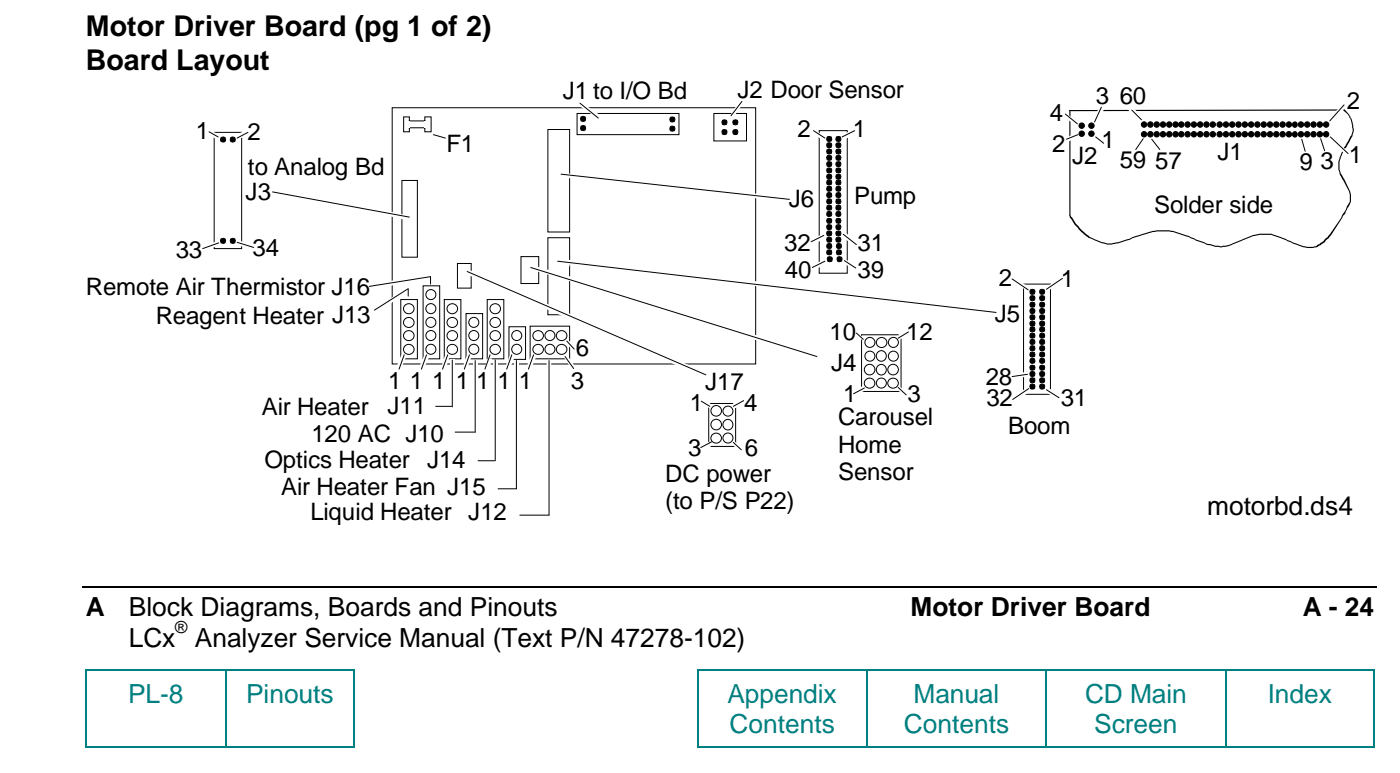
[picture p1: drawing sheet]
<svg xmlns="http://www.w3.org/2000/svg" width="207mm" height="114mm" viewBox="0 0 207 114" stroke-linecap="round" stroke-linejoin="round" font-family="sans-serif">
<path d="M12.2 86.8h191.5" fill="none" stroke="#000" stroke-width=".25"/>
<g fill="#008080">
<path d="M12.6 98.9h.2v.3h-.2z" fill-rule="evenodd"/>
<path d="M12.6 98.9h.2v.3h-.2z" fill-rule="evenodd"/>
</g>
<path d="M12.8 99.1h20.4" fill="none" stroke="#008080" stroke-width=".25"/>
<path d="M33.2 98.9h.3v.3h-.3z" fill-rule="evenodd" fill="#008080"/>
<path d="M33.5 99.1h18.8" fill="none" stroke="#008080" stroke-width=".25"/>
<g fill="#008080">
<path d="M52.3 98.9h.2v.3h-.2z" fill-rule="evenodd"/>
<path d="M52.3 98.9h.2v.3h-.2z" fill-rule="evenodd"/>
<path d="M103.1 98.9h.2v.3h-.2z" fill-rule="evenodd"/>
<path d="M103.1 98.9h.2v.3h-.2z" fill-rule="evenodd"/>
</g>
<path d="M103.3 99.1h24.8" fill="none" stroke="#008080" stroke-width=".25"/>
<path d="M128.1 98.9h.2v.3h-.2z" fill-rule="evenodd" fill="#008080"/>
<path d="M128.3 99.1h26.3" fill="none" stroke="#008080" stroke-width=".25"/>
<path d="M154.6 98.9h.3v.3h-.3z" fill-rule="evenodd" fill="#008080"/>
<path d="M154.9 99.1h26.3" fill="none" stroke="#008080" stroke-width=".25"/>
<path d="M181.2 98.9h.3v.3h-.3z" fill-rule="evenodd" fill="#008080"/>
<path d="M181.5 99.1h21.5" fill="none" stroke="#008080" stroke-width=".25"/>
<g fill="#008080">
<path d="M203 98.9h.3v.3h-.3z" fill-rule="evenodd"/>
<path d="M203 98.9h.3v.3h-.3z" fill-rule="evenodd"/>
</g>
<path d="M12.7 99.2v11.1" fill="none" stroke="#008080" stroke-width=".25"/>
<g fill="#008080">
<path d="M12.6 110.3h.2v.2h-.2z" fill-rule="evenodd"/>
<path d="M12.6 110.3h.2v.2h-.2z" fill-rule="evenodd"/>
</g>
<path d="M33.4 99.2v11.1M12.8 110.4h20.4" fill="none" stroke="#008080" stroke-width=".25"/>
<path d="M33.2 110.3h.3v.2h-.3z" fill-rule="evenodd" fill="#008080"/>
<path d="M52.4 99.2v11.1M33.5 110.4h18.8" fill="none" stroke="#008080" stroke-width=".25"/>
<g fill="#008080">
<path d="M52.3 110.3h.2v.2h-.2z" fill-rule="evenodd"/>
<path d="M52.3 110.3h.2v.2h-.2z" fill-rule="evenodd"/>
</g>
<path d="M103.2 99.2v11.1" fill="none" stroke="#008080" stroke-width=".25"/>
<g fill="#008080">
<path d="M103.1 110.3h.2v.2h-.2z" fill-rule="evenodd"/>
<path d="M103.1 110.3h.2v.2h-.2z" fill-rule="evenodd"/>
</g>
<path d="M128.2 99.2v11.1M103.3 110.4h24.8" fill="none" stroke="#008080" stroke-width=".25"/>
<path d="M128.1 110.3h.2v.2h-.2z" fill-rule="evenodd" fill="#008080"/>
<path d="M154.7 99.2v11.1M128.3 110.4h26.3" fill="none" stroke="#008080" stroke-width=".25"/>
<path d="M154.6 110.3h.3v.2h-.3z" fill-rule="evenodd" fill="#008080"/>
<path d="M181.3 99.2v11.1M154.9 110.4h26.3" fill="none" stroke="#008080" stroke-width=".25"/>
<path d="M181.2 110.3h.3v.2h-.3z" fill-rule="evenodd" fill="#008080"/>
<path d="M203.2 99.2v11.1M181.5 110.4h21.5" fill="none" stroke="#008080" stroke-width=".25"/>
<g fill="#008080">
<path d="M203 110.3h.3v.2h-.3z" fill-rule="evenodd"/>
<path d="M203 110.3h.3v.2h-.3z" fill-rule="evenodd"/>
</g>
<g fill="none" stroke="#000" stroke-width=".15">
<path d="M58 15.9h53.8v37.9h-53.8zM81 19.1h3.3v15.2h-3.3zM85.4 16.8h15v3.1h-15zM59.5 26.7h2.2v11.3h-2.2zM67.7 39h2v3.6h-2zM77.1 37.9h2.6v4h-2.6zM81 35.2h3.3v11.3h-3.3zM59.3 44.3h2.4v8.8h-2.4zM60.4 42.8v1M62.6 42.3h2.4v10.8h-2.4zM63.7 40.9v1.1M65.7 44.3h2.5v8.8h-2.5z"/>
<path d="M68.9 46.4h2.5v6.7h-2.5zM72.1 44.3h2.4v8.8h-2.4zM75.3 48.3h2.4v4.8h-2.4zM78.4 48.2h5.9v4.9h-5.9zM67.3 63.9h3M70.7 68.1h2.5M73.7 72.3h2.7M76.9 76.2h4.3"/>
<circle cx="60.5" cy="49.6" r=".77"/>
<circle cx="60.5" cy="45.7" r=".77"/>
<circle cx="60.5" cy="47.7" r=".77"/>
<circle cx="60.5" cy="51.7" r=".77"/>
<circle cx="63.7" cy="47.7" r=".74"/>
<circle cx="63.7" cy="51.6" r=".74"/>
<circle cx="63.7" cy="49.6" r=".74"/>
<circle cx="63.7" cy="45.6" r=".74"/>
<circle cx="63.7" cy="43.6" r=".74"/>
<circle cx="66.9" cy="45.7" r=".77"/>
<circle cx="66.9" cy="49.6" r=".77"/>
<circle cx="66.9" cy="47.7" r=".77"/>
<circle cx="66.9" cy="51.7" r=".77"/>
<circle cx="70.1" cy="51.6" r=".74"/>
<circle cx="70.1" cy="47.7" r=".74"/>
<circle cx="70.1" cy="49.6" r=".74"/>
<circle cx="73.3" cy="47.7" r=".77"/>
<circle cx="73.3" cy="45.7" r=".77"/>
<circle cx="73.3" cy="49.6" r=".77"/>
<circle cx="73.3" cy="51.7" r=".77"/>
<circle cx="76.4" cy="51.6" r=".74"/>
<circle cx="76.4" cy="49.6" r=".74"/>
<circle cx="79.6" cy="51.7" r=".77"/>
<circle cx="79.6" cy="49.6" r=".77"/>
<circle cx="81.3" cy="51.6" r=".74"/>
<circle cx="81.3" cy="49.6" r=".74"/>
<circle cx="83.1" cy="49.6" r=".77"/>
<circle cx="83.1" cy="51.7" r=".77"/>
</g>
<g fill="#fff">
<path d="M111.4 14.5h5.1v.2h-5.1z"/>
<path d="M84.1 39h.2v.4h-.2z"/>
<path d="M110.7 28.5l2 .2v.7l-2-.2z"/>
</g>
<g fill="#000" stroke="#000" stroke-width=".15">
<path d="M86 18.6h.3h.2l.1 .4-.1 .2-.2 .1-.3-.1-.1-.2z" fill-rule="evenodd"/>
<path d="M86 17.3l.3-.1 .2 .1 .1 .2-.1 .4-.2 .1-.3-.1-.1-.4z" fill-rule="evenodd"/>
<path d="M99.2 18.7l.2-.1 .4 .1v.4v.2l-.4 .1-.2-.1-.1-.2z" fill-rule="evenodd"/>
<path d="M99.2 17.4l.2-.1 .4 .1v.2v.4h-.4h-.2l-.1-.4z" fill-rule="evenodd"/>
</g>
<path d="M59.7 17.3h.9v2.2h-.9zM60.6 17.9h2.2v1h-2.2zM62.8 17.3h1v2.2h-1z" fill="none" stroke="#000" stroke-width=".15"/>
<g fill="#fff">
<path d="M62.8 17.9h.1v1h-.1z" fill-rule="evenodd"/>
<path d="M60.5 17.9h.1v1h-.1z" fill-rule="evenodd"/>
</g>
<path d="M64.1 19.9l1.8 .5M105.6 16.8h4.8v4h-4.8z" fill="none" stroke="#000" stroke-width=".15"/>
<g fill="#000" stroke="#000" stroke-width=".15">
<path d="M106.9 19.2l.2-.1 .4 .1v.3v.3l-.4 .1-.2-.1-.1-.3z" fill-rule="evenodd"/>
<path d="M106.9 17.8l.2-.1 .4 .1v.2v.4l-.4 .1-.2-.1-.1-.4z" fill-rule="evenodd"/>
<path d="M108.5 19.2l.3-.1 .3 .1v.3v.3l-.3 .1-.3-.1-.1-.3z" fill-rule="evenodd"/>
<path d="M108.5 17.8l.3-.1 .3 .1v.2v.4l-.3 .1-.3-.1-.1-.4z" fill-rule="evenodd"/>
</g>
<path d="M133.4 15.7h.1v5h-.1z" fill="#fff"/>
<path d="M158.2 16.3l39.8-.1v.2h-39.8zM158.2 16.3h.1v15.5h-.1zM158.2 31.8h.1a8.8 8.8 0 0 0 3.2 3.4l.5 .2a4.4 4.4 0 0 0 3.1 .4h.3l4.5-1.5 1.2-.2a8.5 8.5 0 0 1 5 1l2.3 .9a8.1 8.1 0 0 0 2.9 .3h.4l3.5-1.5 .8-.2a6.4 6.4 0 0 1 4.2 .7l1 .5a6 6 0 0 0 3.5 .6l1.1-.7 .9-1.1 1.7-2.4 1-2a2.35 2.35 0 0 0 .2-1.8l-1.4-2.5-.2-.8v-1.2l.8-2.1 .9-1.6a2.06 2.06 0 0 0 .2-1.9l-.2-.8-.3-.6-.8-.6-.2-.1h.1h-.1v-.2l.5 .2 .8 1 .4 .8 .1 .9a1.86 1.86 0 0 1-.3 1.4l-.5 1a9.5 9.5 0 0 0-1.3 2.6v1.2l.2 .6 .5 .7 .9 2a2.61 2.61 0 0 1-.3 2.3l-.4 .9-.4 .3-1.7 2.9-.8 .8a3.1 3.1 0 0 1-1.9 1.1l-1.1-.1a15.3 15.3 0 0 1-3.6-1.4 5 5 0 0 0-3.6-.4l-.7 .2-2.3 .9a5.2 5.2 0 0 1-3.1 .6l-1.4-.3-2.9-1.2a8.4 8.4 0 0 0-4.7-.7l-2.8 .8-2.6 .9a3.8 3.8 0 0 1-3-.3h-.2a5.1 5.1 0 0 1-2.8-2l-.5-.5-.3-.6a1.03 1.03 0 0 1-.4-.8z" fill="#000"/>
<g fill="#000" stroke="#000" stroke-width=".15">
<path d="M152.4 42.9l.3-.1 .3 .1 .1 .2-.1 .3-.3 .1-.3-.1-.1-.3z" fill-rule="evenodd"/>
<path d="M152.4 47.6l.3-.1 .3 .1 .1 .2-.1 .3-.3 .1-.3-.1-.1-.3z" fill-rule="evenodd"/>
<path d="M152.4 46.6l.3-.1 .3 .1 .1 .3-.1 .3-.3 .1-.3-.1-.1-.3z" fill-rule="evenodd"/>
<path d="M152.4 45.7l.3-.1 .3 .1 .1 .2-.1 .4-.3 .1-.3-.1-.1-.4z" fill-rule="evenodd"/>
<path d="M152.4 43.8l.3-.1 .3 .1 .1 .2-.1 .4-.3 .1-.3-.1-.1-.4z" fill-rule="evenodd"/>
<path d="M152.4 44.8l.3-.1 .3 .1 .1 .2-.1 .4h-.3h-.3l-.1-.4z" fill-rule="evenodd"/>
<path d="M152.4 48.4l.3-.1 .3 .1 .1 .3-.1 .3-.3 .1-.3-.1-.1-.3z" fill-rule="evenodd"/>
<path d="M152.4 53.1l.3-.1 .3 .1 .1 .3-.1 .3h-.3h-.3l-.1-.3z" fill-rule="evenodd"/>
<path d="M152.4 52.1l.3-.1 .3 .1 .1 .4-.1 .2-.3 .1-.3-.1-.1-.2z" fill-rule="evenodd"/>
<path d="M152.4 51.2l.3-.1 .3 .1 .1 .3-.1 .3-.3 .1-.3-.1-.1-.3z" fill-rule="evenodd"/>
<path d="M152.4 49.3l.3-.1 .3 .1 .1 .4-.1 .2-.3 .1-.3-.1-.1-.2z" fill-rule="evenodd"/>
<path d="M152.4 50.3l.3-.1 .3 .1 .1 .3-.1 .3h-.3h-.3l-.1-.3z" fill-rule="evenodd"/>
<path d="M152.4 54.1l.3-.1 .3 .1 .1 .2-.1 .4-.3 .1-.3-.1-.1-.4z" fill-rule="evenodd"/>
<path d="M152.4 56.9l.3-.1 .3 .1 .1 .2-.1 .4h-.3h-.3l-.1-.4z" fill-rule="evenodd"/>
<path d="M152.4 55l.3-.1 .3 .1 .1 .3-.1 .3-.3 .1-.3-.1-.1-.3z" fill-rule="evenodd"/>
<path d="M152.4 55.9h.3h.3l.1 .3-.1 .3-.3 .1-.3-.1-.1-.3z" fill-rule="evenodd"/>
<path d="M153.9 42.9l.2-.1 .3 .1 .1 .2-.1 .3-.3 .1-.2-.1-.1-.3z" fill-rule="evenodd"/>
<path d="M153.9 47.6l.2-.1 .3 .1 .1 .2-.1 .3-.3 .1-.2-.1-.1-.3z" fill-rule="evenodd"/>
<path d="M153.9 46.6l.2-.1 .3 .1 .1 .3-.1 .3-.3 .1-.2-.1-.1-.3z" fill-rule="evenodd"/>
<path d="M153.9 45.7l.2-.1 .3 .1 .1 .2-.1 .4-.3 .1-.2-.1-.1-.4z" fill-rule="evenodd"/>
<path d="M153.9 43.8l.2-.1 .3 .1 .1 .2-.1 .4-.3 .1-.2-.1-.1-.4z" fill-rule="evenodd"/>
<path d="M153.9 44.8l.2-.1 .3 .1 .1 .2-.1 .4h-.3h-.2l-.1-.4z" fill-rule="evenodd"/>
<path d="M153.9 48.4l.2-.1 .3 .1 .1 .3-.1 .3-.3 .1-.2-.1-.1-.3z" fill-rule="evenodd"/>
<path d="M153.9 53.1l.2-.1 .3 .1 .1 .3-.1 .3h-.3h-.2l-.1-.3z" fill-rule="evenodd"/>
<path d="M153.9 52.1l.2-.1 .3 .1 .1 .4-.1 .2-.3 .1-.2-.1-.1-.2z" fill-rule="evenodd"/>
<path d="M153.9 51.2l.2-.1 .3 .1 .1 .3-.1 .3-.3 .1-.2-.1-.1-.3z" fill-rule="evenodd"/>
<path d="M153.9 49.3l.2-.1 .3 .1 .1 .4-.1 .2-.3 .1-.2-.1-.1-.2z" fill-rule="evenodd"/>
<path d="M153.9 50.3l.2-.1 .3 .1 .1 .3-.1 .3h-.3h-.2l-.1-.3z" fill-rule="evenodd"/>
<path d="M153.9 54.1l.2-.1 .3 .1 .1 .2-.1 .4-.3 .1-.2-.1-.1-.4z" fill-rule="evenodd"/>
<path d="M153.9 56.9l.2-.1 .3 .1 .1 .2-.1 .4h-.3h-.2l-.1-.4z" fill-rule="evenodd"/>
<path d="M153.9 55l.2-.1 .3 .1 .1 .3-.1 .3-.3 .1-.2-.1-.1-.3z" fill-rule="evenodd"/>
<path d="M153.9 55.9h.2h.3l.1 .3-.1 .3-.3 .1-.2-.1-.1-.3z" fill-rule="evenodd"/>
<circle cx="160" cy="18.6" r=".4"/>
<circle cx="160" cy="19.8" r=".4"/>
<circle cx="161.4" cy="18.6" r=".4"/>
<circle cx="161.4" cy="19.8" r=".4"/>
<circle cx="169.2" cy="18.4" r=".4"/>
<circle cx="169.2" cy="19.9" r=".4"/>
<circle cx="170.2" cy="18.4" r=".4"/>
<circle cx="170.2" cy="19.9" r=".4"/>
<circle cx="171.1" cy="18.4" r=".4"/>
<circle cx="171.1" cy="19.9" r=".4"/>
<circle cx="172" cy="19.9" r=".4"/>
<circle cx="172" cy="18.4" r=".4"/>
<circle cx="173" cy="19.9" r=".4"/>
<circle cx="173" cy="18.4" r=".4"/>
<circle cx="173.9" cy="19.9" r=".4"/>
<circle cx="173.9" cy="18.4" r=".4"/>
<circle cx="174.7" cy="19.9" r=".4"/>
<circle cx="174.7" cy="18.4" r=".4"/>
<circle cx="175.7" cy="19.9" r=".4"/>
<circle cx="175.7" cy="18.4" r=".4"/>
<circle cx="176.6" cy="18.4" r=".4"/>
<circle cx="176.6" cy="19.9" r=".4"/>
<circle cx="177.5" cy="19.9" r=".4"/>
<circle cx="177.5" cy="18.4" r=".4"/>
<circle cx="178.5" cy="19.9" r=".4"/>
<circle cx="178.5" cy="18.4" r=".4"/>
<circle cx="179.4" cy="19.9" r=".4"/>
<circle cx="179.4" cy="18.4" r=".4"/>
<circle cx="180.4" cy="18.4" r=".4"/>
<circle cx="180.4" cy="19.9" r=".4"/>
<circle cx="181.3" cy="19.9" r=".4"/>
<circle cx="181.3" cy="18.4" r=".4"/>
<circle cx="182.3" cy="19.9" r=".4"/>
<circle cx="182.3" cy="18.4" r=".4"/>
<circle cx="183.2" cy="19.9" r=".4"/>
<circle cx="183.2" cy="18.4" r=".4"/>
<circle cx="184.1" cy="19.9" r=".4"/>
<circle cx="184.1" cy="18.4" r=".4"/>
<circle cx="185.1" cy="19.9" r=".4"/>
<circle cx="185.1" cy="18.4" r=".4"/>
<circle cx="186" cy="18.4" r=".4"/>
<circle cx="186" cy="19.9" r=".4"/>
<circle cx="186.9" cy="18.4" r=".4"/>
<circle cx="186.9" cy="19.9" r=".4"/>
<circle cx="187.9" cy="18.4" r=".4"/>
<circle cx="187.9" cy="19.9" r=".4"/>
<circle cx="188.8" cy="19.9" r=".4"/>
<circle cx="188.8" cy="18.4" r=".4"/>
<circle cx="189.7" cy="19.9" r=".4"/>
<circle cx="189.7" cy="18.4" r=".4"/>
<circle cx="190.6" cy="18.4" r=".4"/>
<circle cx="190.6" cy="19.9" r=".4"/>
<circle cx="191.5" cy="19.9" r=".38"/>
<circle cx="191.5" cy="18.4" r=".38"/>
<circle cx="192.4" cy="18.4" r=".4"/>
<circle cx="192.4" cy="19.9" r=".4"/>
<circle cx="193.4" cy="19.9" r=".4"/>
<circle cx="193.4" cy="18.4" r=".4"/>
<circle cx="194.3" cy="19.9" r=".4"/>
<circle cx="194.3" cy="18.4" r=".4"/>
<circle cx="195.2" cy="19.9" r=".4"/>
<circle cx="195.2" cy="18.4" r=".4"/>
<circle cx="196.2" cy="19.9" r=".4"/>
<circle cx="196.2" cy="18.4" r=".4"/>
</g>
<g fill="none" stroke="#000" stroke-width=".15">
<path d="M127.4 49.5h5.9v8.4h-5.9zM151.4 42h4v16.3h-4zM64.4 60.1h2.4"/>
<circle cx="128.6" cy="54.7" r=".78"/>
<circle cx="128.6" cy="56.7" r=".77"/>
<circle cx="128.7" cy="52.7" r=".74"/>
<circle cx="128.7" cy="50.6" r=".74"/>
<circle cx="130.3" cy="54.7" r=".76"/>
<circle cx="130.3" cy="52.6" r=".76"/>
<circle cx="130.4" cy="56.6" r=".74"/>
<circle cx="130.4" cy="50.7" r=".77"/>
<circle cx="132.1" cy="54.7" r=".78"/>
<circle cx="132.1" cy="56.7" r=".77"/>
<circle cx="132.1" cy="52.7" r=".74"/>
<circle cx="132.1" cy="50.6" r=".74"/>
</g>
<g fill="#fff">
<path d="M108.5 41.2l7.1 .9-.2 .7-7.1-1z"/>
<path d="M106.7 48l8.5 2.6-.1 .7-8.6-2.6z"/>
<path d="M98.4 52.5l3.9 1.7-.3 .6-3.9-1.7z"/>
<path d="M83.5 53l.5-.4 1.2 1.8-.5 .4z"/>
<path d="M84.3 50.3l1 1.1-.5 .5-1-1z"/>
</g>
<path d="M83.6 52.7l1.3 1.8M83.8 50.4l1.1 1.2" fill="none" stroke="#000" stroke-width=".15"/>
<path d="M80.9 53.3h.6v2.4h-.7z" fill="#fff"/>
<path d="M81.2 53.3v22.9" fill="none" stroke="#000" stroke-width=".15"/>
<g fill="#fff">
<path d="M76 53.6h.7v1.7h-.7z" fill-rule="evenodd"/>
<path d="M70 53.3h.7v1.9h-.7z" fill-rule="evenodd"/>
<path d="M72.9 53.3h.7v2h-.7z" fill-rule="evenodd"/>
<path d="M66.6 53.1h.6v1.7h-.6z" fill-rule="evenodd"/>
</g>
<g fill="#fff">
<path d="M78.6 52.5l.7 .4-.7 1.6-.7-.3z"/>
<path d="M75.5 52.5l.6 .3-.7 1.9-.7-.4z"/>
<path d="M72.2 52.9l.6 .2-.6 1.9-.6-.2z"/>
<path d="M69.1 52.5l.7 .1-.9 2.3-.6-.1z"/>
<path d="M65.8 52.6l.7 .2-.7 2.1-.7-.1z"/>
</g>
<path d="M66.2 52.5l-.7 2.1M66.9 53.2v7M69.4 52.5l-.7 2.1M70.3 53.3v10.6M72.5 52.5l-.8 2.1M73.3 53.2v14.9M75.7 52.5l-.8 2.1M76.4 53.3v19M78.9 52.5l-.7 2.1" fill="none" stroke="#000" stroke-width=".15"/>
<path d="M59.4 52.5l.6 .3-.7 1.9-.7-.4z" fill="#fff"/>
<path d="M59.8 52.5l-.8 2.1" fill="none" stroke="#000" stroke-width=".15"/>
<path d="M62.8 52.5l.6 .4-.9 2.1-.7-.3z" fill="#fff"/>
<path d="M63.1 52.5l-.8 2.1" fill="none" stroke="#000" stroke-width=".15"/>
<g fill="#fff">
<path d="M56.1 41.8l4.3-.7 .2 .7-4.4 .7z"/>
<path d="M56.7 44.9l2.1-1.5 .3 .5-2 1.5z"/>
</g>
<path d="M60.4 42.7l-5 3.2M63.7 40.9l-9.1 1.4" fill="none" stroke="#000" stroke-width=".15"/>
<path d="M56.9 31.1l3.2 .7-.1 .7-3.3-.7z" fill="#fff"/>
<path d="M40.3 28.4l20.3 3.7" fill="none" stroke="#000" stroke-width=".15"/>
<path d="M86 15.2l2.7 1.7-.4 .6-2.6-1.8z" fill="#fff"/>
<path d="M85.8 15.3l2.7 2.2" fill="none" stroke="#000" stroke-width=".15"/>
<path d="M109.3 15.1l.5 .3-1.2 1.7-.5-.3z" fill="#fff"/>
<path d="M109.7 15l-1.6 2.1M121.2 19.3h4.1v21.1h-4.1z" fill="none" stroke="#000" stroke-width=".15"/>
<g fill="#000" stroke="#000" stroke-width=".15">
<path d="M122.4 21.2l.2-.1 .4 .1v.2v.4l-.4 .1-.2-.1-.1-.4z" fill-rule="evenodd"/>
<path d="M122.4 25.8h.2h.4v.3v.3l-.4 .1-.2-.1-.1-.3z" fill-rule="evenodd"/>
<path d="M122.4 24.9l.2-.1 .4 .1v.3v.3l-.4 .1-.2-.1-.1-.3z" fill-rule="evenodd"/>
<path d="M122.4 24l.2-.1 .4 .1v.2v.4l-.4 .1-.2-.1-.1-.4z" fill-rule="evenodd"/>
<path d="M122.4 22.1l.2-.1 .4 .1v.3v.3l-.4 .1-.2-.1-.1-.3z" fill-rule="evenodd"/>
<path d="M122.4 23h.2h.4v.3v.3l-.4 .1-.2-.1-.1-.3z" fill-rule="evenodd"/>
<path d="M122.4 26.7l.2-.1 .4 .1v.3v.3l-.4 .1-.2-.1-.1-.3z" fill-rule="evenodd"/>
<path d="M122.4 31.3h.2h.4v.4v.2l-.4 .1-.2-.1-.1-.2z" fill-rule="evenodd"/>
<path d="M122.4 30.4l.2-.1 .4 .1v.3v.3l-.4 .1-.2-.1-.1-.3z" fill-rule="evenodd"/>
<path d="M122.4 29.5l.2-.1 .4 .1v.3v.3l-.4 .1-.2-.1-.1-.3z" fill-rule="evenodd"/>
<path d="M122.4 27.6l.2-.1 .4 .1v.4v.2l-.4 .1-.2-.1-.1-.2z" fill-rule="evenodd"/>
<path d="M122.4 28.5h.2h.4v.4v.2l-.4 .1-.2-.1-.1-.2z" fill-rule="evenodd"/>
<path d="M122.4 32.4l.2-.1 .4 .1v.2v.3l-.4 .1-.2-.1-.1-.3z" fill-rule="evenodd"/>
<path d="M122.4 35.2l.2-.1 .4 .1v.2v.3l-.4 .1-.2-.1-.1-.3z" fill-rule="evenodd"/>
<path d="M122.4 33.3l.2-.1 .4 .1v.2v.4l-.4 .1-.2-.1-.1-.4z" fill-rule="evenodd"/>
<path d="M122.4 34.2l.2-.1 .4 .1v.3v.3l-.4 .1-.2-.1-.1-.3z" fill-rule="evenodd"/>
<path d="M122.4 20.2h.2h.4v.4v.2l-.4 .1-.2-.1-.1-.2z" fill-rule="evenodd"/>
<path d="M122.4 38l.3-.1 .3 .1 .1 .3-.1 .3-.3 .1-.3-.1v-.3z" fill-rule="evenodd"/>
<path d="M122.4 37l.3-.1 .3 .1v.4v.2l-.3 .1-.3-.1-.1-.2z" fill-rule="evenodd"/>
<path d="M122.4 36.1l.3-.1 .3 .1v.3v.3l-.3 .1-.3-.1-.1-.3z" fill-rule="evenodd"/>
<path d="M123.7 21.2l.4-.1 .2 .1 .1 .2-.1 .4-.2 .1-.4-.1-.1-.4z" fill-rule="evenodd"/>
<path d="M123.7 25.8h.4h.2l.1 .3-.1 .3-.2 .1-.4-.1-.1-.3z" fill-rule="evenodd"/>
<path d="M123.7 24.9l.4-.1 .2 .1 .1 .3-.1 .3-.2 .1-.4-.1-.1-.3z" fill-rule="evenodd"/>
<path d="M123.7 24l.4-.1 .2 .1 .1 .2-.1 .4-.2 .1-.4-.1-.1-.4z" fill-rule="evenodd"/>
<path d="M123.7 22.1l.4-.1 .2 .1 .1 .3-.1 .3-.2 .1-.4-.1-.1-.3z" fill-rule="evenodd"/>
<path d="M123.7 23h.4h.2l.1 .3-.1 .3-.2 .1-.4-.1-.1-.3z" fill-rule="evenodd"/>
<path d="M123.7 26.7l.4-.1 .2 .1 .1 .3-.1 .3-.2 .1-.4-.1-.1-.3z" fill-rule="evenodd"/>
<path d="M123.7 31.3h.4h.2l.1 .4-.1 .2-.2 .1-.4-.1-.1-.2z" fill-rule="evenodd"/>
<path d="M123.7 30.4l.4-.1 .2 .1 .1 .3-.1 .3-.2 .1-.4-.1-.1-.3z" fill-rule="evenodd"/>
<path d="M123.7 29.5l.4-.1 .2 .1 .1 .3-.1 .3-.2 .1-.4-.1-.1-.3z" fill-rule="evenodd"/>
<path d="M123.7 27.6l.4-.1 .2 .1 .1 .4-.1 .2-.2 .1-.4-.1-.1-.2z" fill-rule="evenodd"/>
<path d="M123.7 28.5h.4h.2l.1 .4-.1 .2-.2 .1-.4-.1-.1-.2z" fill-rule="evenodd"/>
<path d="M123.7 32.4l.4-.1 .2 .1 .1 .2-.1 .3-.2 .1-.4-.1-.1-.3z" fill-rule="evenodd"/>
<path d="M123.7 35.2l.4-.1 .2 .1 .1 .2-.1 .3-.2 .1-.4-.1-.1-.3z" fill-rule="evenodd"/>
<path d="M123.7 33.3l.4-.1 .2 .1 .1 .2-.1 .4-.2 .1-.4-.1-.1-.4z" fill-rule="evenodd"/>
<path d="M123.7 34.2l.4-.1 .2 .1 .1 .3-.1 .3-.2 .1-.4-.1-.1-.3z" fill-rule="evenodd"/>
<path d="M123.7 20.2h.4h.2l.1 .4-.1 .2-.2 .1-.4-.1-.1-.2z" fill-rule="evenodd"/>
<path d="M123.8 37l.3-.1 .3 .1 .1 .4-.1 .2-.3 .1-.3-.1-.1-.2z" fill-rule="evenodd"/>
<path d="M123.8 36.1l.3-.1 .3 .1 .1 .3-.1 .3-.3 .1-.3-.1-.1-.3z" fill-rule="evenodd"/>
<path d="M123.9 38l.2-.1 .4 .1 .1 .3-.1 .3-.4 .1-.2-.1-.1-.3z" fill-rule="evenodd"/>
</g>
<path d="M124.6 19.9l1.4-.7 .3 .7-1.3 .7z" fill="#fff"/>
<path d="M126.4 19.3l-1.8 .9" fill="none" stroke="#000" stroke-width=".15"/>
<path d="M120.7 19.3l1.4 .9-.3 .6-1.5-1z" fill="#fff"/>
<path d="M120.3 19.3l1.7 1.1" fill="none" stroke="#000" stroke-width=".15"/>
<path d="M120.1 35.4l1.3-.7 .4 .7-1.4 .7z" fill="#fff"/>
<path d="M121.8 34.8l-1.8 .9" fill="none" stroke="#000" stroke-width=".15"/>
<path d="M120.2 39.1l1.4-.6 .3 .7-1.3 .6z" fill="#fff"/>
<path d="M122 38.6l-1.8 1" fill="none" stroke="#000" stroke-width=".15"/>
<path d="M125 34.3l1.6 1.4-.5 .6-1.6-1.5z" fill="#fff"/>
<path d="M124.7 34.6l2 1.6" fill="none" stroke="#000" stroke-width=".15"/>
<path d="M125 38.3l1 .7-.3 .5-1.1-.7z" fill="#fff"/>
<path d="M124.9 38.5l1.7 1.1" fill="none" stroke="#000" stroke-width=".15"/>
<path d="M69.2 39.8l18.4 8-.4 .7-18.4-8z" fill="#fff"/>
<path d="M69.1 40.1l35.3 15.3" fill="none" stroke="#000" stroke-width=".15"/>
<g fill="#fff">
<path d="M79.1 39.3l6.5 1.9-.2 .7-6.5-1.9z"/>
<path d="M83 38.3l4.1 .5v.7l-4.1-.5z"/>
</g>
<path d="M78.5 39.6l42.3 13.1M82.5 38.6l64.8 7.6" fill="none" stroke="#000" stroke-width=".15"/>
<path d="M83.3 25.6l3.6 .3v.7l-3.6-.3z" fill="#fff"/>
<path d="M31.7 19.6h4v17.2h-4zM83 25.8l33.8 3.7" fill="none" stroke="#000" stroke-width=".15"/>
<g fill="#000" stroke="#000" stroke-width=".15">
<path d="M32.7 20.3l.3-.1 .3 .1 .1 .4-.1 .2-.3 .1-.3-.1-.1-.2z" fill-rule="evenodd"/>
<path d="M32.7 35.3l.3-.1 .3 .1 .1 .3-.1 .3-.3 .1-.3-.1-.1-.3z" fill-rule="evenodd"/>
<path d="M34.1 20.3l.3-.1 .3 .1 .1 .4-.1 .2-.3 .1-.3-.1v-.2z" fill-rule="evenodd"/>
<path d="M34.1 35.3l.4-.1 .2 .1 .1 .3-.1 .3-.2 .1-.4-.1v-.3z" fill-rule="evenodd"/>
</g>
<path d="M30.8 19.1l1.6 .8-.3 .7-1.6-.8z" fill="#fff"/>
<path d="M30.9 19.5l1.4 .7" fill="none" stroke="#000" stroke-width=".15"/>
<path d="M34.9 19.9l1-.4 .4 .7-1.1 .4z" fill="#fff"/>
<path d="M36.7 19.6l-1.6 .8" fill="none" stroke="#000" stroke-width=".15"/>
<g fill="#fff">
<path d="M30.7 36.1l1.2-.4 .2 .7-1.2 .4z"/>
<path d="M35.3 35.6l1.5 .4-.2 .7-1.4-.4z"/>
</g>
<path d="M32.4 35.9l-2.4 .9M35.1 35.8l2.4 .8" fill="none" stroke="#000" stroke-width=".15"/>
<g fill="#fff">
<path d="M150.8 41.6l1.1 .7-.3 .5-1.1-.7z"/>
<path d="M154.8 42.4l1.3-.9 .4 .5-1.4 .9z"/>
<path d="M155 57.4l1.7 .8-.3 .7-1.7-.8z"/>
<path d="M150.3 55.3l1.4-.3 .1 .7-1.3 .2z"/>
<path d="M133.1 57.2l.9 .6-.4 .5-.8-.6z"/>
<path d="M132.9 49.5l1.2-.7 .4 .7-1.3 .7z"/>
<path d="M126.8 49.2l.9 .6-.3 .5-1-.6z"/>
<path d="M126.8 57.5l.7-.4 .4 .7-.8 .3z"/>
</g>
<path d="M126.7 49.2l1 1M127.9 57.4l-1.6 .8M132.9 57.3l1.1 1.1M134.4 49.1l-1.5 .9" fill="none" stroke="#000" stroke-width=".15"/>
<path d="M150.6 58.1l1.1-.6 .4 .6-1.1 .6z" fill="#fff"/>
<path d="M149.7 41.2l2.4 1.7M152 55.3l-2.3 .4M152.2 57.5l-2.4 1.6M154.8 57.6l1.8 1.2M157.2 41.2l-2.4 1.6" fill="none" stroke="#000" stroke-width=".15"/>
<g fill="#fff">
<path d="M157.6 16.7l1.8 1.3-.4 .5-1.8-1.3z"/>
<path d="M162.8 15.4l.7 .4-1.3 2.4-.6-.3z"/>
<path d="M157.5 20.6l1.4-.9 .4 .5-1.5 .9z"/>
<path d="M198.4 15.5l.5 .5-1.6 2-.5-.5z"/>
<path d="M166.7 16.1l.5-.5 1.3 1.2-.5 .5z"/>
<path d="M198.1 21.5l1.6 .9-.4 .5-1.5-.9z"/>
</g>
<g fill="none" stroke="#000" stroke-width=".15">
<path d="M157.6 16.9l1.8 1.4M159.4 19.9l-1.7 .7M162.9 15.8l-1 2.2M167.4 16.3l1.4 1.4M198.8 15.5l-2.1 2.4M162.1 20.2l1.2 1M169.1 20.5l-1.1 1.6M170.4 20.6l1.1 1.5M192.5 20.6l.6 1.8M195.3 20.5l.6 1.8M196.8 20.2l2.6 2.5M104.8 59.7h4v6.3h-4z"/>
<circle cx="105.9" cy="62.8" r=".78"/>
<circle cx="105.9" cy="60.7" r=".78"/>
<circle cx="105.9" cy="64.8" r=".77"/>
<circle cx="107.6" cy="62.8" r=".76"/>
<circle cx="107.7" cy="60.8" r=".74"/>
<circle cx="107.7" cy="64.8" r=".74"/>
</g>
<g fill="#fff">
<path d="M108.7 65.3l.8 .6-.4 .5-.7-.6z"/>
<path d="M108.4 59.7l1.3-.7 .4 .7-1.4 .6z"/>
<path d="M104.2 59.1l.9 .6-.4 .6-.9-.7z"/>
<path d="M104.1 65.7l.7-.4 .4 .7-.8 .4z"/>
</g>
<path d="M105.3 65.3l-1.7 .9M108.5 65.4l1.2 1.1" fill="none" stroke="#000" stroke-width=".15"/>
<path d="M104.6 59.4l.8 .5-.3 .5-.9-.5z" fill="#fff"/>
<path d="M103.7 59.3l1.3 .8" fill="none" stroke="#000" stroke-width=".15"/>
<path d="M108.4 59.8l.8-.5 .4 .5-.9 .5z" fill="#fff"/>
<path d="M110 59.2l-1.5 .9" fill="none" stroke="#000" stroke-width=".15"/>
<g font-size="4.2">
<text x="12.7" y="5.4">Motor Driver Board (pg 1 of 2)</text>
<text x="12.7" y="10.4">Board Layout</text>
</g>
<g font-size="3.9">
<text x="178.6" y="76.2">motorbd.ds4</text>
<text x="12.7" y="91.1">A</text>
<text x="19.1" y="91.1">Block Diagrams, Boards and Pinouts</text>
<text x="19.1" y="95.6">LCx</text>
<text x="28.8" y="95.6">Analyzer Service Manual (Text P/N 47278-102)</text>
<text x="134.7" y="91.1">Motor Driver Board</text>
<text x="192.7" y="91.1">A - 24</text>
</g>
<g font-size="3.9" fill="#008080">
<text x="18.9" y="103.9">PL-8</text>
<text x="36.4" y="103.9">Pinouts</text>
<text x="107.6" y="103.9">Appendix</text>
<text x="135.1" y="103.9">Manual</text>
<text x="160.5" y="103.9">CD Main</text>
<text x="187.5" y="103.9">Index</text>
<text x="107.9" y="108.4">Contents</text>
<text x="133.7" y="108.4">Contents</text>
<text x="161.9" y="108.4">Screen</text>
</g>
<g font-size="3.6">
<text x="83.2" y="14.6">J1 to I/O Bd</text>
<text x="109.1" y="14.5">J2 Door Sensor</text>
<text x="155.3" y="17.9">4</text>
<text x="162.1" y="15.3">3</text>
<text x="165.6" y="15.3">60</text>
<text x="199.2" y="16.2">2</text>
<text x="29" y="20.5">1</text>
<text x="36.6" y="20.7">2</text>
<text x="66.1" y="22.4">F1</text>
<text x="118" y="20.3">2</text>
<text x="126.2" y="20.2">1</text>
<text x="155.6" y="22.4">2</text>
<text x="162.9" y="21.9">1</text>
<text x="180.1" y="23.7">J1</text>
<text x="36.3" y="29.6">J3</text>
<text x="36.7" y="25.9">to Analog Bd</text>
<text x="158.6" y="24.2">J2</text>
<text x="165.6" y="24.9">59</text>
<text x="170.9" y="25">57</text>
<text x="192.2" y="25.1">9</text>
<text x="195.3" y="25">3</text>
<text x="199.5" y="24.1">1</text>
<text x="116.7" y="30.6">J6</text>
<text x="126.3" y="30.1">Pump</text>
<text x="170.7" y="31.5">Solder side</text>
<text x="26" y="38.2">33</text>
<text x="37.4" y="37.9">34</text>
<text x="116" y="37.2">32</text>
<text x="116.1" y="41.2">40</text>
<text x="126.8" y="37.2">31</text>
<text x="126.8" y="41.2">39</text>
<text x="12.7" y="43.7">Remote Air Thermistor J16</text>
<text x="23" y="47.9">Reagent Heater J13</text>
<text x="147.2" y="47.7">J5</text>
<text x="147.8" y="42.3">2</text>
<text x="156.9" y="42.4">1</text>
<text x="85.2" y="52.6">6</text>
<text x="122.7" y="50.3">10</text>
<text x="134" y="50.3">12</text>
<text x="57.4" y="57.5">1</text>
<text x="60.6" y="57.5">1</text>
<text x="63.9" y="57.5">1</text>
<text x="67.4" y="57.5">1 1 1 1</text>
<text x="84.4" y="57.5">3</text>
<text x="104.3" y="57.6">J17</text>
<text x="123" y="54.8">J4</text>
<text x="124.7" y="59.4">1</text>
<text x="134.2" y="59.5">3</text>
<text x="145.8" y="56.9">28</text>
<text x="38.7" y="61.3">Air Heater</text>
<text x="46.1" y="65.3">120 AC J10</text>
<text x="57.3" y="61.3">J11</text>
<text x="102" y="60.8">1</text>
<text x="110.1" y="60.8">4</text>
<text x="124" y="62.9">Carousel</text>
<text x="145.9" y="60.1">32</text>
<text x="149.1" y="64.2">Boom</text>
<text x="156.9" y="60.1">31</text>
<text x="39.1" y="69.1">Optics Heater</text>
<text x="63.2" y="69.1">J14</text>
<text x="98.4" y="71.3">DC power</text>
<text x="101.8" y="67.4">3</text>
<text x="110.2" y="67.4">6</text>
<text x="124" y="66.9">Home</text>
<text x="124" y="71">Sensor</text>
<text x="41.6" y="73.2">Air Heater Fan J15</text>
<text x="45.9" y="76.9">Liquid Heater J12</text>
<text x="98.4" y="75.3">(to P/S P22)</text>
</g>
<text font-size="2.5" x="25.9" y="93.6">®</text>
</svg>
